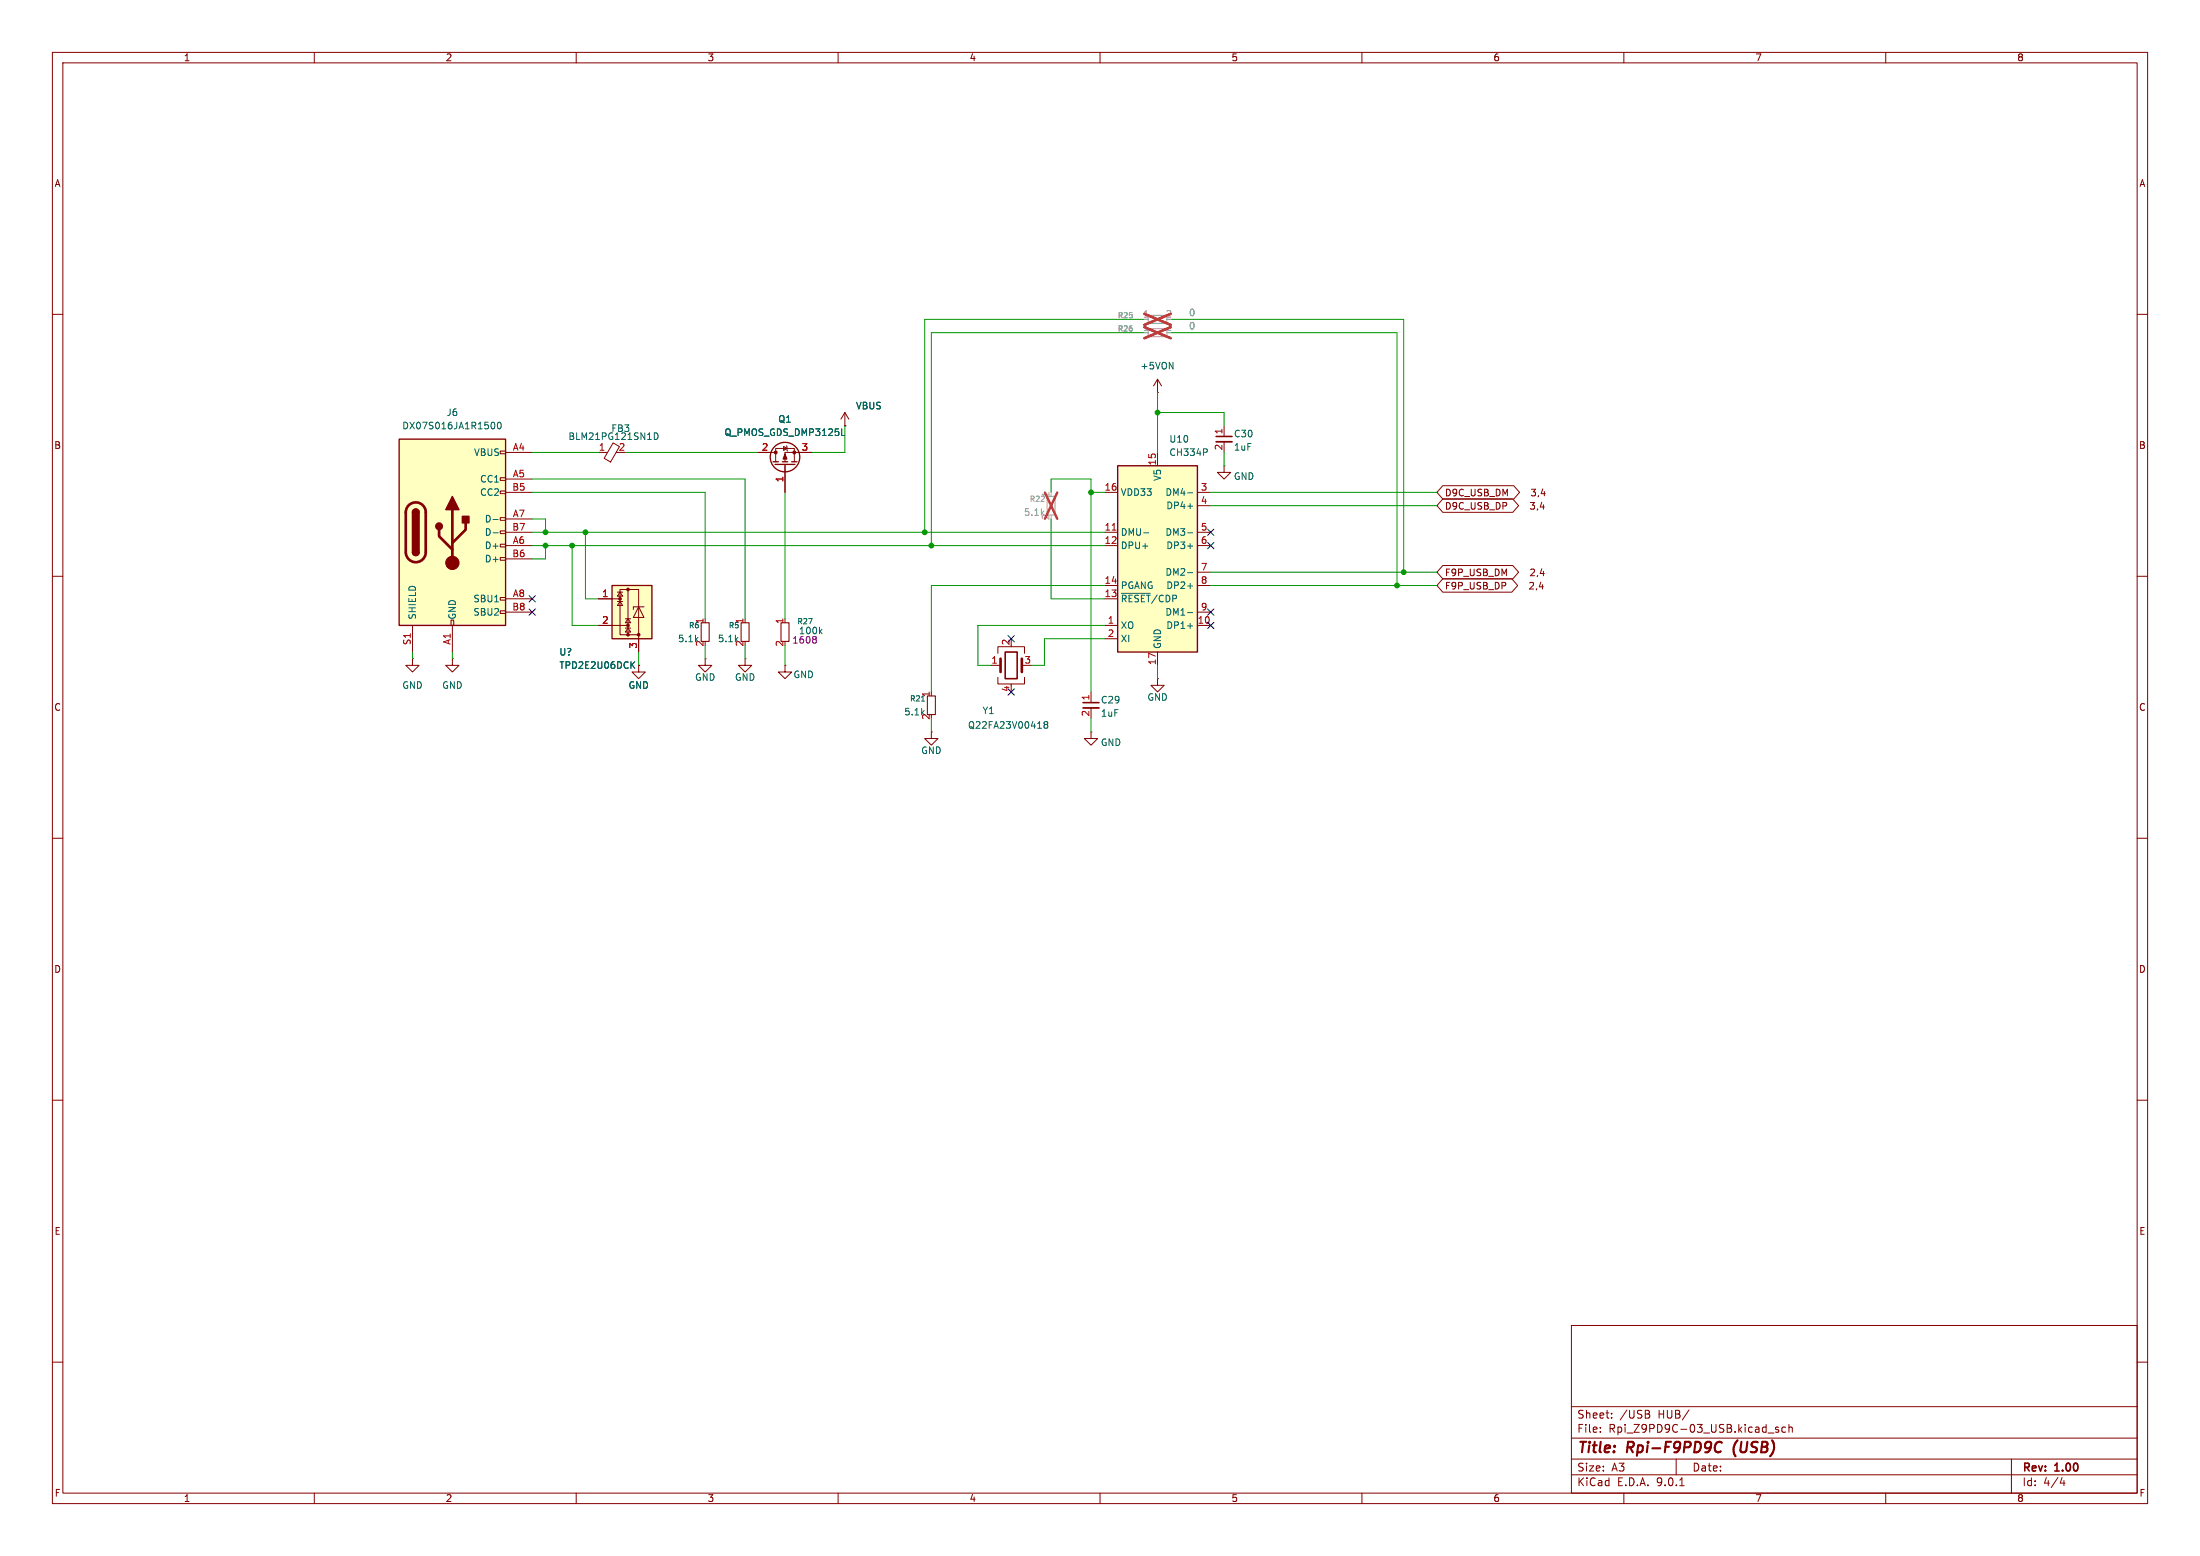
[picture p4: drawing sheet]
<svg xmlns="http://www.w3.org/2000/svg" width="420mm" height="297mm" viewBox="0 0 420 297" stroke-linecap="round" stroke-linejoin="round" font-family="sans-serif">
<g fill="none" stroke="#840000" stroke-width=".19">
<path d="M10 10h400v277h-400zM12 12h396v273h-396zM60 10v2M110 10v2M160 10v2M210 10v2M260 10v2M310 10v2M360 10v2M10 60h2M408 60h2M10 110h2"/>
<path d="M408 110h2M142.2 125.7v1.3h-1.2l1.2 1.3 1.3-1.3h-1.3M142.2 125.7h.1M189.2 127h1.8M190.5 124.7v-1.3h5.1v1.3M190.5 129.3v1.3h5.1v-1.3M193 130.6v.2M10 160h2M408 160h2M10 210h2M408 210h2M300 253h108v32h-108z"/>
<path d="M10 260h2M300 278.5h108M300 274.5h108M300 268.5h108M305.5 273.2v.2M305.5 272.5v.1M307.7 270.5v.2M307.7 269.8v.1M314.6 269.9a.4 .4 0 0 1 .4 .4 .4 .4 0 0 1-.3 .4M314.7 269.3l.2 .2-.2 .3M320 278.5v3M322.4 269.1l-1.2 1.9"/>
<path d="M337.5 273.5h1.2M339.5 272.5l-.3-.1-.3 .2 .1 .2 .5 .2v.3h-.6M340.9 272.5l-.5-.1-.2 .3 .1 .6h.6M341.5 272.5l.2-.1 .4 .1 .1 .9M341.5 271.9v1.5M384 278.5v6.5M408 260h2M60 285v2M110 285v2M160 285v2M210 285v2M260 285v2"/>
<path d="M300 281.5h108M310 285v2M320.7 283.6h.8M360 285v2M393.7 282l-.4 1.1h.9M394 282.6v1"/>
</g>
<path d="M327.9 275.3a.67 .67 0 0 1 .8 .1M328.5 277a.73 .73 0 0 1-.9 .1M331 276.3v1.1" fill="none" stroke="#840000" stroke-width=".4"/>
<path d="M191 125.7v2.6M195.1 125.7v2.6" fill="none" stroke="#840000" stroke-width=".51"/>
<path d="M191.9 124.5h2.3v5h-2.3z" fill="none" stroke="#840000" stroke-width=".3"/>
<path d="M199.5 138.3l-.2-.3 .2-.3h.3l.2 .3-.2 .3M199.5 138.3l-.2 .2 .1 .4 .1 .1 .4-.1 .1-.1v-.3l-.2-.2M199.5 138.3h.3" fill="none" stroke="#006464" stroke-width=".19"/>
<path d="M133.9 118.9h1.5v3.5h-1.5z" fill="none" stroke="#840000" stroke-width=".2"/>
<path d="M116.8 111.8h7.7v10.1h-7.7z" fill="#ffffc2"/>
<g fill="none" stroke="#840000" stroke-width=".25">
<path d="M147.6 88.1h1M148 88.6h3.8M149.4 88.1h1M151.1 88.1h1M116.8 111.8h7.7v10.1h-7.7z"/>
<circle cx="149.9" cy="87.2" r="2.82"/>
</g>
<g fill="none" stroke="#840000" stroke-width=".19">
<path d="M161.3 78.7l.8 1.3M161.3 78.7l-.8 1.3M161.3 78.7v2.6M144.8 86.4h3.3M148.1 86.4v-.8h3.5v2.5M148.1 86.4v1.7M149.6 85.2l.6 .4-.6 .4zM149.9 88.6v.2M149.9 88.9v5.1M150.1 85.1l.3 1M154.9 86.4h-5v1.7M161.3 81.3h.1"/>
<path d="M233.7 81.3v2M233.7 84.3v2.1M114.3 114.3h4.1M114.3 119.4h5.6M117.9 113h1M117.9 114.8h1M118.4 112.5h3.5v8.7h-3.5zM118.4 113l.5 .8h-1zM118.4 114.8l.5 .8h-1zM119.4 118.1h1M119.4 119.9h1M119.9 118.1l.5 .8h-1z"/>
<path d="M119.9 119.9l.5 .8h-1zM119.9 112.5v8.7M121.9 115.8l1 2.1h-2zM122.9 115.8h-2v.5M121.9 121.2v3.3"/>
</g>
<g fill="#840000" stroke="#840000" stroke-width=".19">
<path d="M149.9 86.6l.3 1h-.7z"/>
<circle cx="118.4" cy="114.3" r=".25"/>
<circle cx="119.9" cy="112.5" r=".25"/>
<circle cx="119.9" cy="119.4" r=".25"/>
<circle cx="119.9" cy="121.2" r=".25"/>
<circle cx="121.9" cy="121.2" r=".25"/>
<circle cx="148.1" cy="86.4" r=".28"/>
<circle cx="151.6" cy="86.4" r=".28"/>
</g>
<path d="M160.7 83.1h.6M120.6 126.9l.6 .7M121.2 126.3l-.7 .7" fill="none" stroke="#006464" stroke-width=".19"/>
<path d="M232.2 83.3h3" fill="none" stroke="#840000" stroke-width=".3"/>
<path d="M232.2 84.3h3" fill="none" stroke="#840000" stroke-width=".33"/>
<path d="M213.4 88.9h15.2v35.6h-15.2z" fill="#ffffc2"/>
<path d="M213.4 88.9h15.2v35.6h-15.2z" fill="none" stroke="#840000" stroke-width=".25"/>
<g fill="none" stroke="#840000" stroke-width=".19">
<path d="M221 74.9h.1M221 72.4v2.5M221 72.4l-.8 1.3M221 72.4l.7 1.3M210.8 94h2.6M221 86.4v2.5M228.6 94h2.5M228.6 96.5h2.5M233.7 88.9v1.3h1.2l-1.2 1.2-1.3-1.2h1.3M233.7 88.9h.1M210.8 101.6h2.6M210.8 104.1h2.6"/>
<path d="M210.8 111.8h2.6M210.8 114.3h2.6M210.8 119.4h2.6M228.6 101.6h2.5M228.6 104.1h2.5M228.6 111.8h2.5M228.6 119.4h2.5M228.6 109.2h2.5M228.6 116.8h2.5M78.7 125.7v1.3h-1.2l1.2 1.3 1.3-1.3h-1.3M78.7 125.7h.1M86.4 125.7v1.3h-1.3l1.3 1.3 1.2-1.3h-1.2"/>
<path d="M86.4 125.7h.1M134.6 125.7v1.3h-1.3l1.3 1.3 1.3-1.3h-1.3M134.6 125.7h.1M149.9 127v1.3h1.2l-1.2 1.2-1.3-1.2h1.3M149.9 127h.1M177.8 139.7v1.3h-1.3l1.3 1.2 1.3-1.2h-1.3M177.8 139.7h.1M208.3 139.7v1.3h1.2l-1.2 1.2-1.3-1.2h1.3M208.3 139.7h.1M208.3 132.1v2M208.3 135.1v2.1M210.8 121.9h2.6"/>
<path d="M221 129.5v1.3h-1.3l1.3 1.3 1.2-1.3h-1.2M221 129.5h.1M221 124.5v2.5"/>
</g>
<g fill="none" stroke="#006464" stroke-width=".19">
<path d="M226.7 94.1h1M226.7 96.6h1M230.2 85.7l.3 .2-.1 .3-.2 .1M214.1 113.3h5.5M218.3 101.7h1M226.7 101.7h1M226.7 104.2h1M226.7 109.3h1M226.7 111.9h1M226.7 116.9h1M226.7 119.5h1M156.6 120.5l.3 .5"/>
<path d="M156.9 120.1l-.5 .5M175.9 133.8h.6"/>
</g>
<path d="M212.3 101.2h.8" fill="none" stroke="#a90000" stroke-width=".19"/>
<path d="M219.2 62.7h3.6v1.6h-3.6zM219.2 60.2h3.6v1.5h-3.6zM199.9 94.7h1.5v3.6h-1.5z" fill="none" stroke="#a1a1a1" stroke-width=".2"/>
<path d="M218.5 59.9l5 2.1M223.5 59.9l-5 2.1M218.5 62.4l5 2.2M223.5 62.4l-5 2.2M199.5 94l2.3 5M201.8 94l-2.3 5" fill="none" stroke="#e12e31" stroke-width=".46"/>
<path d="M206.8 134.1h3" fill="none" stroke="#840000" stroke-width=".3"/>
<path d="M206.8 135.1h3" fill="none" stroke="#840000" stroke-width=".33"/>
<path d="M149.1 118.9h1.5v3.5h-1.5zM177 132.8h1.6v3.6h-1.6z" fill="none" stroke="#840000" stroke-width=".2"/>
<path d="M155.8 121.9l-.2 .1 .2 .3v.2l-.2 .3" fill="none" stroke="#840084" stroke-width=".19"/>
<path d="M76.2 83.8h20.3v35.6h-20.3z" fill="#ffffc2"/>
<g fill="none" stroke="#840000" stroke-width=".19">
<path d="M95.5 86.1h1v.5h-1zM95.5 91.2h1v.5h-1zM95.5 93.7h1v.5h-1zM95.5 98.8h1v.5h-1zM96.5 86.4h5.1M96.5 91.4h5.1M96.5 94h5.1M96.5 99.1h5.1M114.3 86.4h1.7M117 84.5l1.3 .7-1.7 3-1.3-.7zM144.8 86.4h2.5M149.9 88.9v5.1"/>
<path d="M152.4 86.4h2.5M161.3 81.3h.1M275.4 92.7h13.6l1.1 1.3-1.1 1.3h-13.6l-1.1-1.3zM275.4 95.2h13.4l1.1 1.3-1.1 1.3h-13.4l-1.1-1.3zM78.7 119.4v5.1M86.1 118.4h.5v1h-.5zM86.4 119.4v5.1M95.5 101.3h1v.6h-1zM95.5 103.9h1v.5h-1zM95.5 106.4h1v.5h-1zM95.5 114h1v.6h-1zM95.5 116.6h1v.5h-1z"/>
<path d="M96.5 101.6h5.1M96.5 104.1h5.1M96.5 106.7h5.1M96.5 114.3h5.1M96.5 116.8h5.1M114.3 114.3h2.5M114.3 119.4h2.5M275.4 110.5h13.2l1.1 1.3-1.1 1.2h-13.2l-1.1-1.2zM275.4 107.9h13.4l1.1 1.3-1.1 1.3h-13.4l-1.1-1.3zM121.9 127v1.3h-1.3l1.3 1.2 1.3-1.2h-1.3M121.9 127h.1M121.9 121.9v2.6"/>
</g>
<path d="M76.2 83.8h20.3v35.6h-20.3zM78.7 97.8a.64 .64 0 0 1 .7-.6 .64 .64 0 0 1 .6 .6M78.7 105.4a.64 .64 0 0 0 .7 .6 .64 .64 0 0 0 .6-.6" fill="none" stroke="#840000" stroke-width=".25"/>
<path d="M78 96.5a1.9 1.9 0 0 1 2.1-.5 1.9 1.9 0 0 1 1.2 1.8v7.6a1.91 1.91 0 0 1-1.9 1.9 1.91 1.91 0 0 1-1.9-1.9v-7.8l.1-.6zM86.4 97.3v10.1M88.9 99.8v1.3l-2.5 2.5M83.8 101.1v1.3l2.6 2.5" fill="none" stroke="#840000" stroke-width=".51"/>
<g fill="#840000" stroke="#840000" stroke-width=".25">
<path d="M78.7 97.8h1.3v7.6h-1.3z"/>
<path d="M78.9 97.3a.64 .64 0 0 1 .7-.1 .64 .64 0 0 1 .4 .6h-1.3z"/>
<path d="M78.7 105.4h1.3a.64 .64 0 0 1-.6 .6 .64 .64 0 0 1-.7-.6z"/>
<path d="M86.4 94.7l1.2 2.6h-2.5z"/>
<path d="M88.3 98.6h1.2v1.2h-1.2z"/>
<circle cx="83.8" cy="100.5" r=".63"/>
</g>
<circle cx="86.4" cy="107.4" r="1.27" fill="#840000" stroke="#840000" stroke-width=".19"/>
<path d="M94 80.6a.68 .68 0 0 1 .5 .6 .68 .68 0 0 1-.5 .7M94.1 99.2h1M95.1 80.7l.1-.1a.68 .68 0 0 1 .5 .6 .68 .68 0 0 1-.5 .7l-.3-.5zM124.9 82.6a.64 .64 0 0 1 .7 .7 .64 .64 0 0 1-.7 .6zM160.7 83.1h.6M94.1 101.7h1M120.6 126.9l.6 .7M121.2 126.3l-.7 .7" fill="none" stroke="#006464" stroke-width=".19"/>
<path d="M141.5 118.9h1.5v3.5h-1.5z" fill="none" stroke="#840000" stroke-width=".2"/>
<g fill="none" stroke="#009600" stroke-width=".19">
<path d="M218.4 63.5h-40.6v40.6M218.4 61h-41.9v40.6M221 78.7h12.7v2.6M221 74.9v11.5M223.5 63.5h43.2v48.3M223.5 61h44.5v48.2M101.6 99.1h2.5v2.5M101.6 94h33v24.1M101.6 86.4h12.7M101.6 91.4h40.6v26.7M119.4 86.4h25.4M149.9 94v24.1"/>
<path d="M161.3 81.3v5.1h-6.4M200.7 99.1v15.2h10.1M200.7 94v-2.6h7.6v40.7M208.3 94h2.5M231.1 96.5h43.2M231.1 94h43.2M233.7 86.4v2.5M101.6 101.6h109.2M101.6 104.1h109.2M104.1 104.1v2.6h-2.5M109.2 104.1v15.3h5.1M111.8 101.6v12.7h2.5"/>
<path d="M210.8 111.8h-33v20.3M210.8 119.4h-24.1v7.6h2.5M231.1 109.2h43.2M231.1 111.8h43.2M78.7 124.5v1.2M86.4 124.5v1.2M121.9 124.5v2.5M134.6 123.2v2.5M142.2 123.2v2.5M149.9 123.2v3.8M177.8 137.2v2.5M208.3 137.2v2.5"/>
<path d="M210.8 121.9h-11.4v5.1h-2.6M221 127v2.5"/>
</g>
<g fill="none" stroke="#000084" stroke-width=".19">
<path d="M101 116.2l1.2 1.2M101 113.7l1.2 1.2M102.2 116.2l-1.2 1.2M102.2 113.7l-1.2 1.2M230.5 118.8l1.2 1.2M230.5 103.5l1.2 1.2M230.5 101l1.2 1.2M230.5 116.2l1.2 1.2M231.7 118.8l-1.2 1.2M231.7 103.5l-1.2 1.2M231.7 101l-1.2 1.2M231.7 116.2l-1.2 1.2"/>
<path d="M192.4 121.3l1.2 1.2M192.4 131.5l1.2 1.2M193.6 121.3l-1.2 1.2M193.6 131.5l-1.2 1.2"/>
</g>
<path d="M218.5 59.9l5 2.1M223.5 59.9l-5 2.1M218.5 62.4l5 2.2M223.5 62.4l-5 2.2" fill="none" stroke="#e12e31" stroke-width=".46"/>
<g fill="#009600" stroke="#009600" stroke-width=".19">
<circle cx="176.5" cy="101.6" r=".46"/>
<circle cx="177.8" cy="104.1" r=".46"/>
<circle cx="111.8" cy="101.6" r=".46"/>
<circle cx="208.3" cy="94" r=".46"/>
<circle cx="221" cy="78.7" r=".46"/>
<circle cx="268" cy="109.2" r=".46"/>
<circle cx="266.7" cy="111.8" r=".46"/>
<circle cx="104.1" cy="104.1" r=".46"/>
<circle cx="109.2" cy="104.1" r=".46"/>
<circle cx="104.1" cy="101.6" r=".46"/>
</g>
<g font-size="2.8" fill="#840000">
<text x="301" y="277.9">Title:</text>
<text x="310.6" y="277.9">Rpi-F9PD9C</text>
<text x="331.7" y="277.9">(USB)</text>
</g>
<g font-size="2.1" fill="#840000">
<text x="301" y="273.7">File:</text>
<text x="301" y="271">Sheet:</text>
<text x="307.1" y="273.7">Rpi_Z9PD9C-03_USB.kicad_sch</text>
<text x="309.2" y="271">/USB</text>
<text x="316.6" y="271">HUB/</text>
<text x="301" y="281.1">Size:</text>
<text x="307.6" y="281.1">A3</text>
<text x="323" y="281.1">Date:</text>
<text x="386" y="281.3">Rev:</text>
<text x="392.4" y="281.3">1.00</text>
<text x="301" y="283.9">KiCad</text>
<text x="308.7" y="283.9">E.D.A.</text>
<text x="316.3" y="283.9">9.0.1</text>
<text x="386" y="283.9">Id:</text>
<text x="390.1" y="283.9">4/4</text>
</g>
<g font-size="1.8" fill="#840000">
<text x="35" y="11.9">1</text>
<text x="85" y="11.9">2</text>
<text x="135" y="11.9">3</text>
<text x="185" y="11.9">4</text>
<text x="235" y="11.9">5</text>
<text x="285" y="11.9">6</text>
<text x="335" y="11.9">7</text>
<text x="385" y="11.9">8</text>
<text x="10.3" y="35.9">A</text>
<text x="408.3" y="35.9">A</text>
<text x="10.3" y="85.9">B</text>
<text x="408.2" y="85.9">B</text>
<text x="275.7" y="94.9">D9C_USB_DM</text>
<text x="292.1" y="94.9">3,4</text>
<text x="275.7" y="97.5">D9C_USB_DP</text>
<text x="291.9" y="97.5">3,4</text>
<text x="275.7" y="112.7">F9P_USB_DP</text>
<text x="275.7" y="110.2">F9P_USB_DM</text>
<text x="291.7" y="112.7">2,4</text>
<text x="291.9" y="110.2">2,4</text>
<text x="10.3" y="135.9">C</text>
<text x="408.2" y="135.9">C</text>
<text x="10.3" y="185.9">D</text>
<text x="408.2" y="185.9">D</text>
<text x="10.3" y="235.9">E</text>
<text x="408.3" y="235.9">E</text>
<text x="10.3" y="285.9">F</text>
<text x="35" y="286.9">1</text>
<text x="85" y="286.9">2</text>
<text x="135" y="286.9">3</text>
<text x="185" y="286.9">4</text>
<text x="235" y="286.9">5</text>
<text x="285" y="286.9">6</text>
<text x="335" y="286.9">7</text>
<text x="385" y="286.9">8</text>
<text x="408.3" y="285.9">F</text>
</g>
<g font-size="1.8" fill="#aaa">
<text x="218.1" y="63.2">1</text>
<text x="218.1" y="60.7">1</text>
<text x="222.4" y="63.2">2</text>
<text x="222.4" y="60.7">2</text>
</g>
<g font-size="1.8" fill="#989898">
<text x="226.9" y="63.1">0</text>
<text x="226.9" y="60.6">0</text>
<text x="200.4" y="95.1" transform="rotate(-90 200.4 95.1)">1</text>
<text x="195.4" y="98.7">5.1k</text>
<text x="200.4" y="99.4" transform="rotate(-90 200.4 99.4)">2</text>
</g>
<g font-size="1.8" fill="#006464">
<text x="217.6" y="70.7">+5VON</text>
<text x="76.7" y="82.1">DX07S016JA1R1500</text>
<text x="85.2" y="79.6">J6</text>
<text x="116.6" y="82.7">FB3</text>
<text x="138.2" y="83.4">Q_PMOS_GDS_DMP3125L</text>
<text x="148.5" y="80.9">Q1</text>
<text x="163.3" y="78.3">VBUS</text>
<text x="235.5" y="83.7">C30</text>
<text x="90.4" y="87.2">VBUS</text>
<text x="108.4" y="84.2">BLM21PG121SN1D</text>
<text x="223.1" y="84.7">U10</text>
<text x="223.1" y="87.2">CH334P</text>
<text x="235.5" y="86.2">1uF</text>
<text x="91.6" y="92.3">CC1</text>
<text x="91.6" y="94.8">CC2</text>
<text x="213.9" y="94.8">VDD33</text>
<text x="221.8" y="91.9" transform="rotate(-90 221.8 91.9)">V5</text>
<text x="222.4" y="94.8">DM4-</text>
<text x="235.5" y="91.8">GND</text>
<text x="92.5" y="99.9">D-</text>
<text x="222.6" y="97.4">DP4+</text>
<text x="92.5" y="102.5">D-</text>
<text x="92.5" y="105">D+</text>
<text x="92.5" y="107.5">D+</text>
<text x="213.9" y="102.5">DMU-</text>
<text x="213.9" y="105">DPU+</text>
<text x="222.4" y="102.5">DM3-</text>
<text x="222.6" y="105">DP3+</text>
<text x="213.9" y="112.6">PGANG</text>
<text x="222.4" y="110.1">DM2-</text>
<text x="222.6" y="112.6">DP2+</text>
<text x="79.6" y="118.4" transform="rotate(-90 79.6 118.4)">SHIELD</text>
<text x="87.2" y="118.4" transform="rotate(-90 87.2 118.4)">GND</text>
<text x="90.3" y="115.2">SBU1</text>
<text x="90.3" y="117.7">SBU2</text>
<text x="134.4" y="119.2" transform="rotate(-90 134.4 119.2)">1</text>
<text x="142" y="119.2" transform="rotate(-90 142 119.2)">1</text>
<text x="213.9" y="115.2">~{RESET}/CDP</text>
<text x="222.4" y="117.7">DM1-</text>
<text x="106.7" y="125.3">U?</text>
<text x="129.3" y="122.8">5.1k</text>
<text x="134.4" y="123.5" transform="rotate(-90 134.4 123.5)">2</text>
<text x="137" y="122.8">5.1k</text>
<text x="142" y="123.5" transform="rotate(-90 142 123.5)">2</text>
<text x="213.9" y="120.2">XO</text>
<text x="213.9" y="122.8">XI</text>
<text x="221.8" y="124" transform="rotate(-90 221.8 124)">GND</text>
<text x="222.6" y="120.2">DP1+</text>
<text x="76.7" y="131.7">GND</text>
<text x="84.3" y="131.7">GND</text>
<text x="106.7" y="127.9">TPD2E2U06DCK</text>
<text x="119.9" y="131.7">GND</text>
<text x="132.6" y="130.1">GND</text>
<text x="140.2" y="130.1">GND</text>
<text x="151.4" y="129.6">GND</text>
<text x="172.5" y="136.8">5.1k</text>
<text x="177.5" y="137.5" transform="rotate(-90 177.5 137.5)">2</text>
<text x="177.5" y="133.2" transform="rotate(-90 177.5 133.2)">1</text>
<text x="187.5" y="136.5">Y1</text>
<text x="210.1" y="137">1uF</text>
<text x="210.1" y="134.5">C29</text>
<text x="218.9" y="134">GND</text>
<text x="184.7" y="139.3">Q22FA23V00418</text>
<text x="210.1" y="142.6">GND</text>
<text x="175.8" y="144.1">GND</text>
</g>
<g font-size="1.8" fill="#a90000">
<text x="233.4" y="83" transform="rotate(-90 233.4 83)">1</text>
<text x="97.8" y="86.1">A4</text>
<text x="114.2" y="86.1">1</text>
<text x="118" y="86.1">2</text>
<text x="145.3" y="86.1">2</text>
<text x="153" y="86.1">3</text>
<text x="220.7" y="88.9" transform="rotate(-90 220.7 88.9)">15</text>
<text x="233.4" y="86.1" transform="rotate(-90 233.4 86.1)">2</text>
<text x="97.7" y="93.7">B5</text>
<text x="97.8" y="91.2">A5</text>
<text x="149.6" y="92.1" transform="rotate(-90 149.6 92.1)">1</text>
<text x="210.8" y="93.7">16</text>
<text x="229.2" y="93.7">3</text>
<text x="97.7" y="101.3">B7</text>
<text x="97.8" y="98.8">A7</text>
<text x="210.8" y="101.3">11</text>
<text x="229.2" y="96.3">4</text>
<text x="229.2" y="101.3">5</text>
<text x="97.7" y="106.4">B6</text>
<text x="97.8" y="103.9">A6</text>
<text x="210.8" y="103.9">12</text>
<text x="229.2" y="103.9">6</text>
<text x="210.8" y="111.5">14</text>
<text x="229.2" y="109">7</text>
<text x="229.2" y="111.5">8</text>
<text x="97.7" y="116.6">B8</text>
<text x="97.8" y="114">A8</text>
<text x="114.9" y="114">1</text>
<text x="114.9" y="119.1">2</text>
<text x="149.6" y="119.2" transform="rotate(-90 149.6 119.2)">1</text>
<text x="210.8" y="114">13</text>
<text x="211.4" y="119.1">1</text>
<text x="228.6" y="119.1">10</text>
<text x="229.2" y="116.6">9</text>
<text x="78.5" y="123.2" transform="rotate(-90 78.5 123.2)">S1</text>
<text x="86.1" y="123.2" transform="rotate(-90 86.1 123.2)">A1</text>
<text x="121.7" y="123.9" transform="rotate(-90 121.7 123.9)">3</text>
<text x="149.6" y="123.5" transform="rotate(-90 149.6 123.5)">2</text>
<text x="192.8" y="123.3" transform="rotate(-90 192.8 123.3)">2</text>
<text x="211.4" y="121.7">2</text>
<text x="189.2" y="126.7">1</text>
<text x="195.5" y="126.7">3</text>
<text x="220.7" y="127" transform="rotate(-90 220.7 127)">17</text>
<text x="192.8" y="132.2" transform="rotate(-90 192.8 132.2)">4</text>
<text x="208" y="136.9" transform="rotate(-90 208 136.9)">2</text>
<text x="208" y="133.8" transform="rotate(-90 208 133.8)">1</text>
</g>
<g font-size="1.8" fill="#840084">
<text x="151.1" y="123">1608</text>
<text x="152.4" y="121.3">100k</text>
</g>
<g font-size="1.4" fill="#989898">
<text x="213.3" y="63.5">R26</text>
<text x="213.3" y="60.9">R25</text>
<text x="196.5" y="96">R22</text>
</g>
<g font-size="1.4" fill="#006464">
<text x="152.1" y="119.4">R27</text>
<text x="131.4" y="120.1">R6</text>
<text x="139" y="120.1">R5</text>
<text x="173.6" y="134.1">R21</text>
</g>
</svg>
